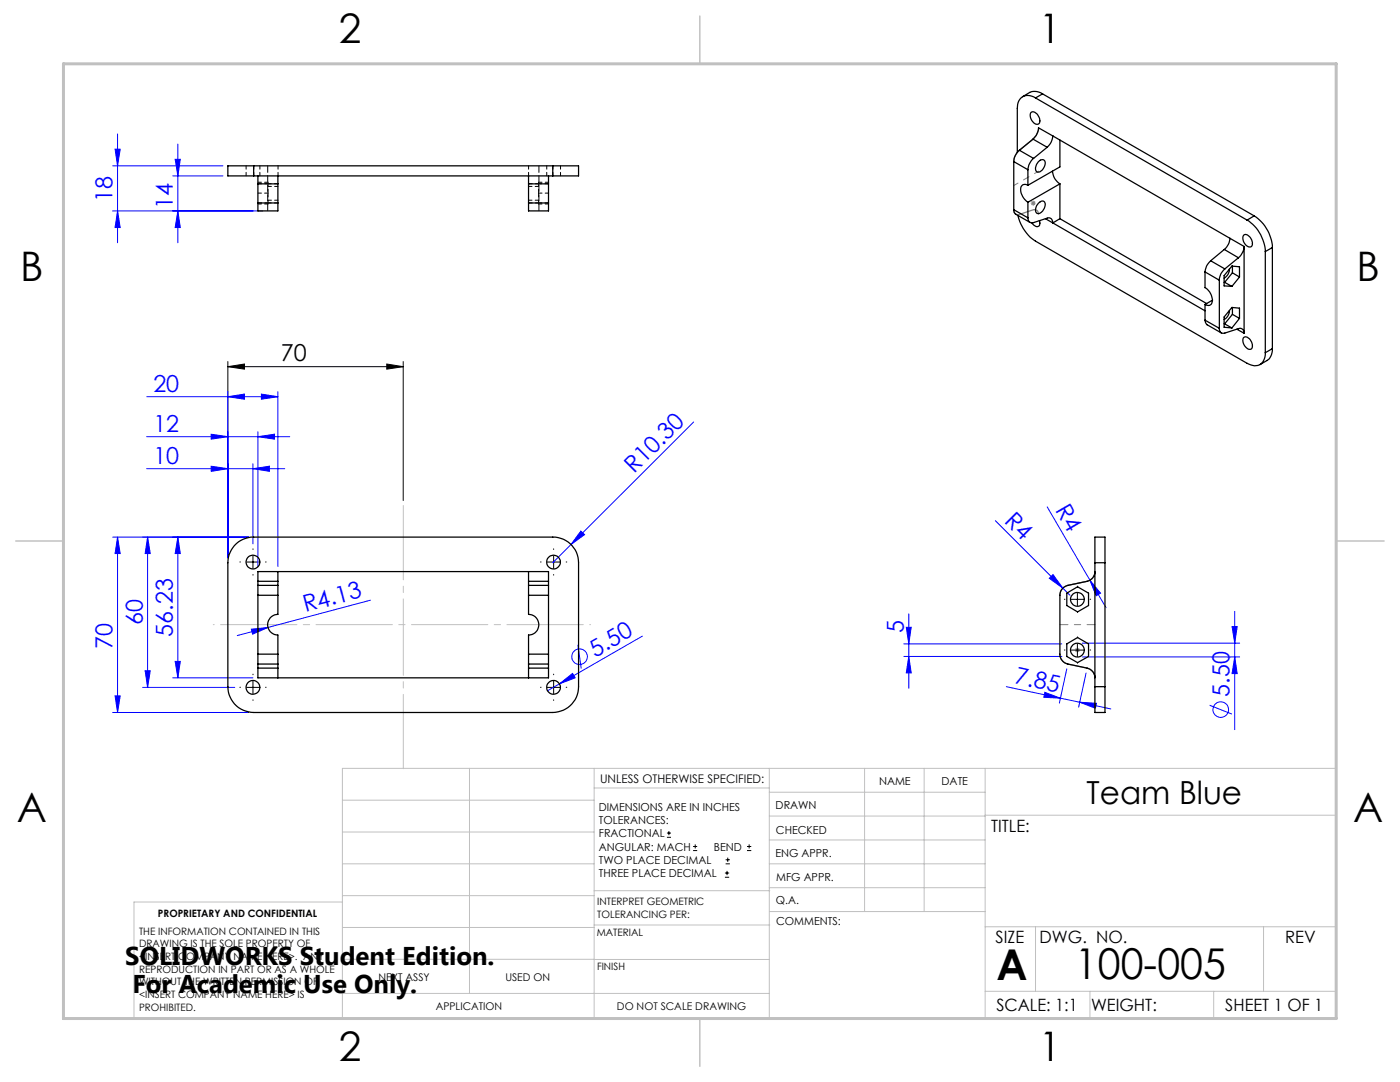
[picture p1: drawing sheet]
<svg xmlns="http://www.w3.org/2000/svg" width="279mm" height="216mm" viewBox="0 0 279 216" stroke-linecap="round" stroke-linejoin="round" font-family="sans-serif">
<g fill="none" stroke="#00f" stroke-width=".2">
<path d="M22.5 33.1h22M23 29.8h1l-.5 3.3zM23.5 26.7v21.7M34.5 35.1h10M35 31.8h1l-.5 3.3zM35.5 28.8v19.6M22.5 42.1h29.9M23.5 42.1l.5 3.3h-1zM35.5 42.1l.5 3.3h-1zM29.3 79.2h26.2M45.5 79.2l3.3-.6v1.1zM45.5 78.1v33.2"/>
<path d="M52.2 78.6l3.3 .6-3.3 .5zM55.5 78.1v34.9M29.3 87.1h28.5M29.3 93.5h27.5M42.2 86.6l3.3 .5-3.3 .5zM42.2 93l3.3 .5-3.3 .6zM50.5 93.5l3.3-.5v1.1zM50.5 92.5v16M51.5 87.1l3.3-.5v1zM51.5 86.1v26.9M138.4 84.2l-28.1 28.1M22.5 107.2h27.1"/>
<path d="M23.5 107.2l.5 3.3h-1zM23.5 107.2v35M29.5 107.2v30M29.5 107.2l.5 3.3h-1zM35.5 107.2l.5 3.3h-1zM35.5 107.2v28.1M73.9 119.8l-20.4 5.4M115.9 106l.8 .7-2.8 2zM198.6 103.9l13.5 13.5M209 101.1l8.5 14.7M209.4 115.4l.7-.7 2 2.7zM212.1 117.4l1.4 1.4"/>
<path d="M217.5 115.8l2.1 2.6-.8 .5zM217.5 115.8l3.2 5.4M23 138.9h1l-.5 3.3zM28.5 137.2h18.3M29 133.8h1l-.5 3.4zM34.5 135.3h16M35 132h1l-.5 3.3zM50.2 125.6l3.3-.4-3.1 1.3zM53.5 125.2l-6.2 1.6M111.7 136.5l2.6-2.1 .5 .9zM111.7 136.5l-2.4 1.3M115.3 128.7l.7 4.7"/>
<path d="M128.2 126.9l-16.5 9.6M180.4 131h31.5M180.4 128.5h31.5M180.9 125.2h1l-.5 3.3zM181.4 131l.5 3.3h-1zM181.4 122.5v14.8M200.8 137l14.7 3.1M208.5 138.1l3.1 1.2-3.3-.2zM212.9 133.5l-1.5 6.8M216 128.3h31.4M216 131.1h31.4M216.7 134.3l-1.4 6.8"/>
<path d="M245.9 125h1l-.5 3.3zM246.4 122v23.6M246.4 131.1l.5 3.3h-1zM22.5 142.2h27.1M215.5 140.1l3.3 .2-.2 1zM215.5 140.1l6.2 1.4M241.4 140.7l4.5 1.8"/>
<circle cx="115.7" cy="131" r="1.56"/>
<circle cx="243.6" cy="141.6" r="1.55"/>
</g>
<g fill="none" stroke="#000" stroke-width=".2">
<path d="M45.5 73.2l3.3-.6v1.1zM45.5 72.1v39.2M45.5 73.2h35M77.2 72.6l3.3 .6-3.3 .5zM80.5 72.1v27.8M49.2 112.1h2.5M50.5 110.9v2.5M109.2 112.1h2.5M110.5 110.9v2.5M213.8 119.6h2.5M215 118.4v2.4M49.2 137.2h2.5"/>
<path d="M50.5 135.9v2.5M109.2 137.2h2.5M110.5 135.9v2.5M213.8 129.7h2.5M215 128.5v2.5M133.1 167.1h.8M133.1 166.2h.8M133.5 165.8v.9M138.3 169.7h.8M138.3 168.9h.8M138.7 168.5v.8M144.7 175h.8"/>
<path d="M144.7 174.2h.8M144.8 172.4h.9M144.8 171.6h.9M145.1 173.8v.8M145.2 171.1v.9M149.1 169.7h.8M149.1 168.9h.8M149.5 168.5v.8"/>
</g>
<path d="M203.4 30h.1M206.2 27.8l-2.8 2.2M205.7 40.5h1M205.8 40.2l.8 .7M206.2 40v1.1M206.6 40.2l-.8 .7M217 116l-3.9 .8M214.5 129.7h1M214.7 129.4l.7 .7M215 129.2v1M215.4 129.4l-.7 .7" fill="none" stroke="#808080" stroke-width=".2"/>
<path d="M207.3 25.5l-.3 1.1-.6 .9-3 2.5-.6 .7-.4 .8-.1 .7M202.3 41.8a.84 .84 0 0 0 1.1 1l2.8-.9a.82 .82 0 0 1 1.1 .9M218.5 114.1a1.92 1.92 0 0 1-1.5 1.9l-3.9 .8a1.99 1.99 0 0 0-1.6 2M211.5 130.5a2.01 2.01 0 0 0 1.6 2l3.9 .8a2 2 0 0 1 1.5 2" fill="none" stroke="#808080" stroke-width=".25"/>
<g fill="none" stroke="#000" stroke-width=".2" stroke-dasharray="15.2 1.3 1.3 1.3">
<path d="M48 112.1h-.1M50.5 109.6v-.1M50.5 114.6v.2M53 112.1h.1M108 112.1h-.1M110.5 109.6v-.1M110.5 114.6v.2M113 112.1h.1M212.5 119.6h-.1M215 117.1v-.1M217.5 119.6h.2M48 137.1h-.1"/>
<path d="M50.5 134.6v-.1M50.5 139.6v.2M53 137.1h.1M108 137.1h-.1M110.5 134.6v-.1M110.5 139.6v.2M113 137.1h.1M212.5 129.7h-.1M215 127.2v-.1M215 132.2v.1M215 122.1v.1M217.5 129.7h.2"/>
</g>
<path d="M80.5 153.4v-52.5" fill="none" stroke="#c0c0c0" stroke-width=".2" stroke-dasharray="15.2 1.3 1.3 1.3" stroke-dashoffset=".4"/>
<path d="M42.6 124.6h75.3" fill="none" stroke="#c0c0c0" stroke-width=".2" stroke-dasharray="15.2 1.3 1.3 1.3" stroke-dashoffset="-1.5"/>
<g fill="none" stroke="#c0c0c0" stroke-width=".2">
<path d="M68.3 159.7h50.3M93.7 153.3v44.9M118.6 153.3v49.9M118.6 157.2h34.9M153.5 153.3v49.9M153.5 158.1h43.1M172.5 153.3v28.6M184.4 153.3v28.6M196.6 153.3v49.9M68.3 180h-41.6v23.2h240v-49.9h-198.4v49.9M68.3 178.7h50.3M68.3 172.4h50.3"/>
<path d="M68.3 166h50.3M118.6 177.7h35M153.5 167.6h43.1M153.5 162.8h43.1M153.5 172.4h43.1M153.5 177.1h43.1M196.6 162.7h70.1M68.3 198.2h85.2M68.3 191.4l85.2 .1M68.3 185.1h50.3M118.6 184.6h35M153.6 181.9h43"/>
<path d="M196.6 197.8h70.1M196.6 184.9h70.1M206.7 184.9v12.9M217.5 197.8v5.4M242.2 197.8v5.4M252.2 184.9v12.9"/>
</g>
<path d="M139.7 3.2v9.5M3.1 107.9h9.6M266.7 107.9h9.5M139.7 203.2v9.6" fill="none" stroke="#c0c0c0" stroke-width=".3"/>
<path d="M12.7 12.7h254v190.5h-254z" fill="none" stroke="#c0c0c0" stroke-width=".6"/>
<path d="M211.5 124.6h7" fill="none" stroke="#808080" stroke-width=".2" stroke-dasharray="15.2 1.3 1.3 1.3" stroke-dashoffset="13.6"/>
<path d="M202.3 37l5-2.8" fill="none" stroke="#808080" stroke-width=".2" stroke-dasharray="15.2 1.3 1.3 1.3" stroke-dashoffset="14.3"/>
<path d="M45.5 73.2l3.3-.6v1.1zM77.2 72.6l3.3 .6-3.3 .5z" fill="#000"/>
<g fill="#00f">
<path d="M217.5 115.8l2.1 2.6-.8 .5z"/>
<path d="M209.4 115.4l.7-.7 2 2.7z"/>
<path d="M50.2 125.6l3.3-.4-3.1 1.3z"/>
<path d="M111.7 136.5l2.6-2.1 .5 .9z"/>
<path d="M115.9 106l.8 .7-2.8 2z"/>
<path d="M215.5 140.1l3.3 .2-.2 1zM208.5 138.1l3.1 1.2-3.3-.2z"/>
<path d="M42.2 86.6l3.3 .5-3.3 .5zM51.5 87.1l3.3-.5v1zM42.2 93l3.3 .5-3.3 .6zM50.5 93.5l3.3-.5v1.1zM45.5 79.2l3.3-.6v1.1zM52.2 78.6l3.3 .6-3.3 .5z"/>
<path d="M181.4 131l.5 3.3h-1zM180.9 125.2h1l-.5 3.3z"/>
<path d="M23 138.9h1l-.5 3.3zM23.5 107.2l.5 3.3h-1zM23.5 42.1l.5 3.3h-1zM23 29.8h1l-.5 3.3zM35.5 42.1l.5 3.3h-1zM35 31.8h1l-.5 3.3z"/>
<path d="M35.5 107.2l.5 3.3h-1zM35 132h1l-.5 3.3zM29.5 107.2l.5 3.3h-1zM29 133.8h1l-.5 3.4zM245.9 125h1l-.5 3.3zM246.4 131.1l.5 3.3h-1z"/>
</g>
<g fill="none" stroke="#000" stroke-width=".25">
<path d="M206.7 19.5a2.22 2.22 0 0 0-2.6-.2 2.22 2.22 0 0 0-1.1 2.3v8.8M206.7 19.5l42.2 24.4M208.1 18.7a2.64 2.64 0 0 0-2.6-.2l-1.4 .8M208.1 18.7l-1.4 .8M208.1 18.7l42.2 24.4M50.6 33.1h-5.1v2h5.1M50.6 33.1v2M50.6 35.1h59.7M50.6 33.1h59.7M51.5 35.1v1.6M51.5 36.7v3.8M51.5 36.7h4"/>
<path d="M55.5 35.1v1.6M55.5 36.7v3.8M105.5 35.1v1.6M105.5 36.7v3.8M105.5 36.7h4M109.5 35.1v1.6M109.5 36.7v3.8M110.3 33.1h5.2v2h-5.2M110.3 33.1v2M202.3 32.2l2.8 1.7M202.3 32.2v9.6M203.4 30a3.1 3.1 0 0 0-1.1 2.2"/>
<path d="M203.4 30l2.9 1.6M205.1 37a.91 .91 0 0 0-1.1-.1 .91 .91 0 0 0-.3 1.1 3.3 3.3 0 0 0 1.4 2.4M205.1 33.9v3.1M205.7 22.5a1.12 1.12 0 0 1 1.7 .9 .85 .85 0 0 1-.5 1.4 1.85 1.85 0 0 1-1.2-2.3zM206.2 27.8l-2.8 2.2M206.2 27.8l2.8 1.6M206.3 31.6a3.3 3.3 0 0 0-1.2 2.3M207.2 32.3a.76 .76 0 0 1 1.1-.4 .76 .76 0 0 1 .2 1.2 1.52 1.52 0 0 1-1.5 1.2 1.44 1.44 0 0 1 .2-2zM209 29.4l-2.7 2.2M210 34.1a3.2 3.2 0 0 0 1.5 2.6M210.1 27.1a3.3 3.3 0 0 1-1.1 2.3M210.1 27.1l-2.8-1.6a3.4 3.4 0 0 1-1.1 2.3"/>
<path d="M210.1 27.1l35.4 20.5M211.5 27.9v5.4l-6.4 3.7M211.5 36.7v6.9M211.5 36.7l-6.4 3.7M51.5 40.5v1.6h4v-1.6M51.5 40.5h4M105.5 40.5v1.6h4v-1.6M105.5 40.5h4M202.3 41.8l.1 .5 .2 .4 3 1.7M202.3 41.8l2.8 1.7M203.2 43a8.2 8.2 0 0 0 3.5 5.1l42.2 24.4a2.21 2.21 0 0 0 3.3-.6l.2-.7 .1-.8M205.1 43.5a.84 .84 0 0 0 1.2 .9l2.7-.9a.84 .84 0 0 1 1.1 1"/>
<path d="M205.1 40.4v3.1M207.2 40.6a.72 .72 0 0 1 .7-.5 .72 .72 0 0 1 .7 .5 1.71 1.71 0 0 1-1.6 2 1.39 1.39 0 0 1 .2-2zM207.4 44a.72 .72 0 0 1 0 1.1 .72 .72 0 0 1-1.1-.2l-.3-.4M208.6 43.6l1.5 .9M210.1 44.5l30.4 17.5M211.5 43.6l-1.4 .9M211.5 43.6l29.3 17M240.5 54.3v3.1a2.73 2.73 0 0 1 1.2 3.3l-.5 .3-.7-.3M240.5 54.3l2.8 1.6M241.6 52a3.1 3.1 0 0 0-1.1 2.3M241.6 52l2.8 1.7M242 59.9l-1.5 .8"/>
<path d="M243.3 55.9v9.6M244.3 56.3h.1M244.3 49.8l-2.7 2.2M244.3 49.8l2.9 1.6M244.4 56.3l1.5 .9M244.4 53.7a2.91 2.91 0 0 0-1.1 2.2M245.4 53.7a2.01 2.01 0 0 1-1.1 1.8M245.5 47.6a3.1 3.1 0 0 1-1.2 2.2M245.5 47.6l2.8 1.6M246 53.1v1.3M246 54.4l-1.6 1.9M246 54.4l1.4 .9"/>
<path d="M247.2 51.4l-2.8 2.3M247.4 55.3v-2.1l-1.5-.1-1.6 1.9v2l1.6 .2M247.4 55.3l-1.5 1.9M248.2 46.9a1.47 1.47 0 0 1 1.7 1.5 .68 .68 0 0 1-.3 .9 .68 .68 0 0 1-.9-.3 1.68 1.68 0 0 1-.5-2.1zM248.3 49.2a3.3 3.3 0 0 1-1.1 2.2M248.3 49.2v17.3M248.9 43.9a8 8 0 0 1 3.6 6.3M250.3 43.1a8.1 8.1 0 0 1 3.6 6.3M250.3 43.1l-1.4 .8M252.5 50.2v20.2M253.9 49.4l-1.4 .8M253.9 49.4v20.2"/>
<path d="M240.5 63.9l.3 .8 2.9 1.7M240.5 63.9l2.8 1.6M240.5 60.7v3.2M243.3 65.5a.81 .81 0 0 0 .3 .8 .81 .81 0 0 0 .8 .2l2.8-.9a.83 .83 0 0 1 1.1 .9M244.3 64.6h.1M244.4 64.6l1.5 .8M245.4 61.9a2 2 0 0 1-1.1 1.8M246 61.3v1.4M246 62.7l-1.6 1.9M246 62.7l1.4 .8M246.8 65.7l1.5 .8M247.4 63.5v-2l-1.5-.2-1.6 2v2l1.6 .1"/>
<path d="M247.4 63.5l-1.5 1.9M248.2 67.3a1.51 1.51 0 0 1 1.7 1.7 .63 .63 0 0 1-.4 .7 .63 .63 0 0 1-.8-.3 1.62 1.62 0 0 1-.5-2.1zM253.9 69.6a2.64 2.64 0 0 1-1 2.3l-1.4 .8M253.9 69.6l-1.4 .8M47.2 108.5l1.3-.9 1.6-.4h60.2a5.1 5.1 0 0 1 5.2 5.1v24.7a5.2 5.2 0 0 1-5.2 5.2h-59.7a5.2 5.2 0 0 1-5.1-5.2v-24.7a5.3 5.3 0 0 1 1.7-3.8zM51.5 116.8v2M51.5 116v-1.9h58v1.9M51.5 118.8h4M51.5 116.8h4M51.5 116v.8M51.5 118.8v11.7M51.5 116h4"/>
<path d="M55.5 116.8v2M55.5 118.8v3.8a2.06 2.06 0 0 0-2.1 2.1 2.06 2.06 0 0 0 2.1 2v3.8M55.5 114.1v1.9M55.5 116v.8M105.5 116.8v2M105.5 118.8v3.8a2.06 2.06 0 0 1 2 2.1 2.06 2.06 0 0 1-2 2v3.8M105.5 114.1v1.9M105.5 118.8h4M105.5 116.8h4M105.5 116v.8M105.5 116h4M109.5 116.8v2"/>
<path d="M109.5 116v.8M109.5 118.8v11.7M212.9 118.4l2.2-1.3 2.1 1.3v2.4l-2.1 1.3-2.2-1.3zM218.5 112.3v-5.1h2v5.1M218.5 114.1a1.97 1.97 0 0 1-1.5 1.9l-3.9 .8a2.05 2.05 0 0 0-1.6 2v11.7a2.05 2.05 0 0 0 1.6 2l3.9 .8a1.97 1.97 0 0 1 1.5 2M218.5 112.3h2M218.5 112.3v24.7M220.5 112.3v24.7M51.5 130.5v2M51.5 133.3v2h58v-2M51.5 132.5h4M51.5 130.5h4"/>
<path d="M51.5 132.5v.8M51.5 133.3h4M55.5 130.5v2M55.5 133.3v2M55.5 132.5v.8M105.5 130.5v2M105.5 133.3v2M105.5 132.5h4M105.5 130.5h4M105.5 132.5v.8M105.5 133.3h4M109.5 130.5v2"/>
<path d="M109.5 132.5v.8M212.9 128.5l2.2-1.3 2.1 1.3v2.5l-2.1 1.2-2.2-1.2zM218.5 137v5.2h2v-5.2M218.5 137h2"/>
<circle cx="50.5" cy="112.2" r="1.38"/>
<circle cx="110.5" cy="112.2" r="1.37"/>
<circle cx="215" cy="119.6" r="1.38"/>
<circle cx="50.5" cy="137.2" r="1.38"/>
<circle cx="110.5" cy="137.2" r="1.37"/>
<circle cx="215" cy="129.7" r="1.38"/>
</g>
<g fill="none" stroke="#000" stroke-width=".2" stroke-dasharray="1.3 .6" stroke-dashoffset=".6">
<path d="M49.1 33.1v2M50.6 35.1v-2M51.9 35.1v-2M53.5 38.5h-2M53.5 36.4h-2M53.5 39.9h2M55.5 35.1v-2M55.5 37.2h-2M105.5 35.1v-2M105.5 39.9h2M107.5 38.5h2M107.5 36.4h2"/>
<path d="M107.5 37.2h-2M109.1 33.1v2M110.3 35.1v-2M111.9 35.1v-2M53.5 40.7h-2M107.5 40.7h2"/>
</g>
<path d="M53.5 38.5v-2.1M55.5 36.7h-4M107.5 36.4v2.1M107.5 38.5v2.2M109.5 36.7h-4M53.5 40.7v-2.2M55.5 40.5h-4M109.5 40.5h-4" fill="none" stroke="#000" stroke-width=".2" stroke-dasharray="1.3 .6" stroke-dashoffset=".5"/>
<path d="M53.4 33.1v9M107.6 42.1v-9" fill="none" stroke="#000" stroke-width=".2" stroke-dasharray="1.3 .6" stroke-dashoffset="-.1"/>
<g font-size="8.5">
<text x="198.9" y="195.5">A</text>
<text x="214.5" y="195.4">100-005</text>
</g>
<g font-size="8.1">
<text x="67.6" y="8.6">2</text>
<text x="207.3" y="8.6">1</text>
<text x="4" y="56.2">B</text>
<text x="270.7" y="56.2">B</text>
<text x="3.3" y="164.1">A</text>
<text x="270" y="164.1">A</text>
<text x="67.6" y="211.8">2</text>
<text x="207.3" y="211.8">1</text>
</g>
<text font-size="6.3" x="216.9" y="160.5">Team Blue</text>
<g font-size="5.1">
<text x="25" y="192.5">SOLIDWORKS Student Edition.</text>
<text x="26.4" y="198.1">For Academic Use Only.</text>
</g>
<g font-size="4.7" fill="#00f">
<text x="22.5" y="40.3" transform="rotate(-90 22.5 40.3)">18</text>
<text x="34.5" y="41.7" transform="rotate(-90 34.5 41.7)">14</text>
<text x="30.6" y="78.1">20</text>
<text x="30.6" y="86.1">12</text>
<text x="30.6" y="92.5">10</text>
<text x="126.6" y="94.6" transform="rotate(-45 126.6 94.6)">R10.30</text>
<text x="210.5" y="101.7" transform="rotate(60 210.5 101.7)">R4</text>
<text x="200.3" y="104.1" transform="rotate(45 200.3 104.1)">R4</text>
<text x="28.5" y="124.7" transform="rotate(-90 28.5 124.7)">60</text>
<text x="60.9" y="122.2" transform="rotate(-15 60.9 122.2)">R4.13</text>
<text x="22.5" y="129.5" transform="rotate(-90 22.5 129.5)">70</text>
<text x="34.5" y="127" transform="rotate(-90 34.5 127)">56.23</text>
<text x="118.8" y="131.2" transform="rotate(-30 118.8 131.2)">5.50</text>
<text x="180.4" y="126.4" transform="rotate(-90 180.4 126.4)">5</text>
<text x="202.3" y="136.3" transform="rotate(12 202.3 136.3)">7.85</text>
<text x="245.4" y="139" transform="rotate(-90 245.4 139)">5.50</text>
</g>
<text font-size="4.7" x="56" y="72.1">70</text>
<g font-size="3.4">
<text x="197.8" y="166">TITLE:</text>
<text x="198.7" y="188.1">SIZE</text>
<text x="207.5" y="188.1">DWG. NO.</text>
<text x="256.5" y="188.2">REV</text>
<text x="198.8" y="201.7">SCALE: 1:1</text>
<text x="217.7" y="201.8">WEIGHT:</text>
<text x="244.5" y="201.7">SHEET 1 OF 1</text>
</g>
<text font-size="2.4" x="119.8" y="156.2">UNLESS OTHERWISE SPECIFIED:</text>
<g font-size="2.2">
<text x="119.5" y="161.8">DIMENSIONS ARE IN INCHES</text>
<text x="154.8" y="161.4">DRAWN</text>
<text x="175.4" y="156.6">NAME</text>
<text x="187.9" y="156.7">DATE</text>
<text x="119.5" y="164.4">TOLERANCES:</text>
<text x="119.5" y="167.1">FRACTIONAL</text>
<text x="154.9" y="166.3">CHECKED</text>
<text x="119.5" y="169.7">ANGULAR: MACH</text>
<text x="119.5" y="172.4">TWO PLACE DECIMAL</text>
<text x="142.5" y="169.7">BEND</text>
<text x="154.8" y="171">ENG APPR.</text>
<text x="119.5" y="175">THREE PLACE DECIMAL</text>
<text x="154.9" y="175.7">MFG APPR.</text>
<text x="154.9" y="180.4">Q.A.</text>
<text x="154.9" y="184.6">COMMENTS:</text>
</g>
<g font-size="2.1">
<text x="75.5" y="195.7">NEXT ASSY</text>
<text x="100.9" y="195.7">USED ON</text>
<text x="86.9" y="201.5">APPLICATION</text>
<text x="123.1" y="201.6">DO NOT SCALE DRAWING</text>
</g>
<g font-size="2">
<text x="31.5" y="182.9">PROPRIETARY AND CONFIDENTIAL</text>
<text x="119.2" y="180.6">INTERPRET GEOMETRIC</text>
<text x="119.2" y="183.1">TOLERANCING PER:</text>
<text x="27.8" y="186.5">THE INFORMATION CONTAINED IN THIS</text>
<text x="27.8" y="189">DRAWING IS THE SOLE PROPERTY OF</text>
<text x="27.8" y="191.6">&lt;INSERT COMPANY NAME HERE&gt;. ANY</text>
<text x="119.1" y="186.7">MATERIAL</text>
<text x="27.8" y="194.1">REPRODUCTION IN PART OR AS A WHOLE</text>
<text x="27.8" y="196.6">WITHOUT THE WRITTEN PERMISSION OF</text>
<text x="119.1" y="193.5">FINISH</text>
<text x="27.8" y="199.1">&lt;INSERT COMPANY NAME HERE&gt; IS</text>
<text x="27.8" y="201.7">PROHIBITED.</text>
</g>
</svg>
